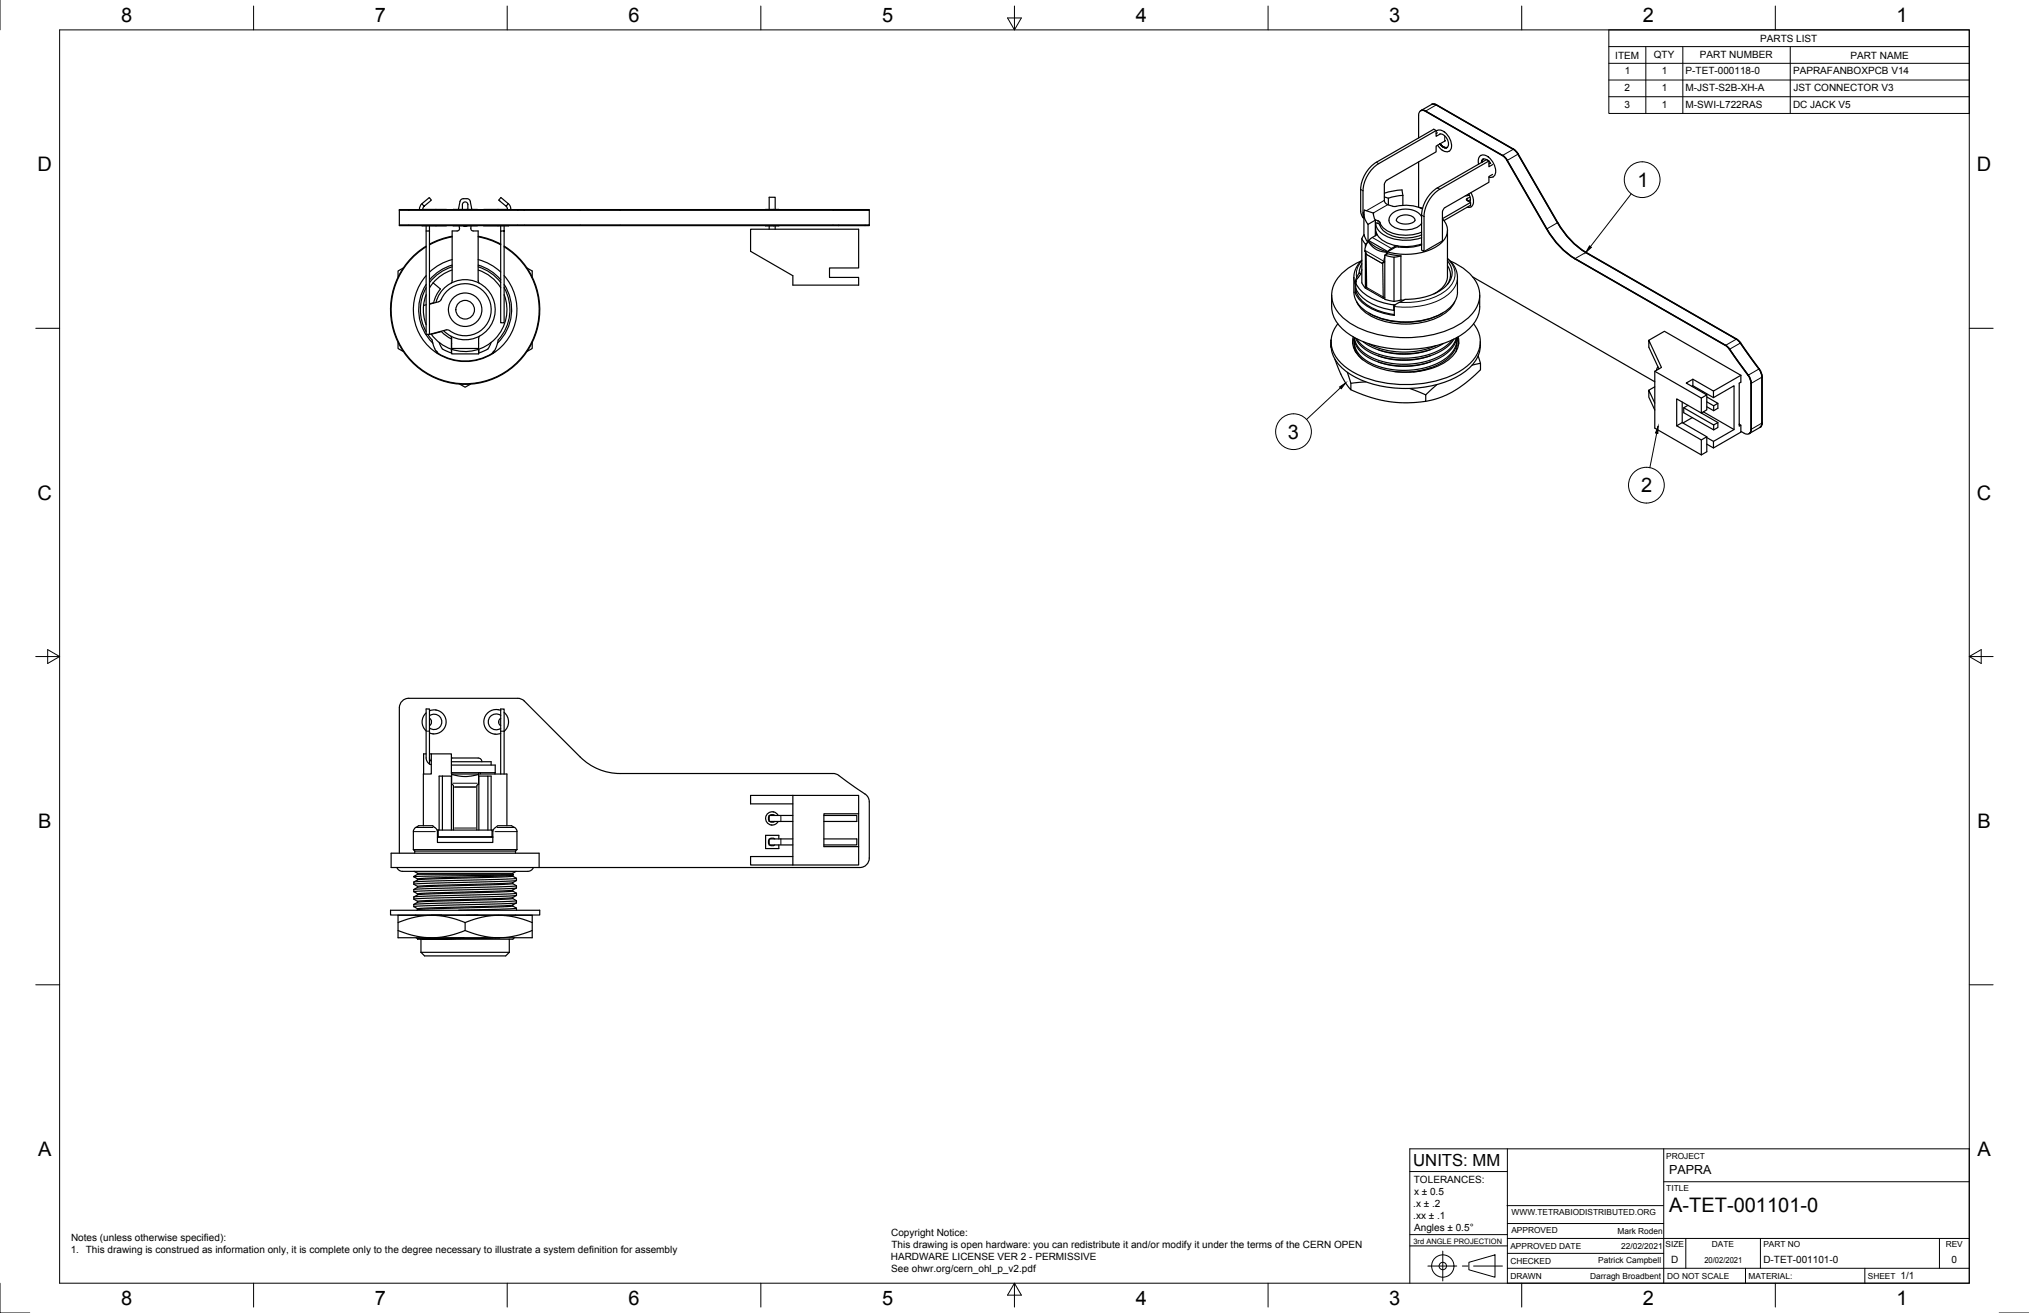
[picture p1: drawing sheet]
<svg xmlns="http://www.w3.org/2000/svg" width="864mm" height="559mm" viewBox="0 0 864 559" stroke-linecap="round" stroke-linejoin="round" font-family="sans-serif">
<!-- layer: Visible -->
<g fill="none" stroke="#000" stroke-width=".51">
<path d="M603.8 49v9.7M603.8 49a1.72 1.72 0 0 1 .8-1.8 1.72 1.72 0 0 1 2 .1l33.9 19.8 17.8 30.4a35.1 35.1 0 0 0 11.9 12.7l65.2 37.7 8.9 12.4 .8 1.8 .1 20.7a1.72 1.72 0 0 1-.8 1.8 1.72 1.72 0 0 1-2-.2l-1.4-.8M604.8 47.1l-.2 .1M604.8 47.1l.7-.2 1.3 .4M606.8 47.3l32.8 18.8M609.3 44.5l1.1-.2 .9 .4 33.5 19.3 1 1.2 17.1 29.6a35 35 0 0 0 12 12.6l65.2 37.8 8.9 12.4 .8 1.8 .1 20.7-.1 .9-.7 .9M609.3 44.5l.9-.3 1.2 .4 33.6 19.4 1 1.1 17.1 29.6a35 35 0 0 0 12 12.7l65.1 37.7 9 12.4 .8 2.4v20.6l-.8 1.3-4.6 2.7M609.3 44.5l-4.5 2.6M611.3 55.6l-24.5 14a14.8 14.8 0 0 0-6.7 11.6v11.4M611.3 55.9l1.2-.6 2.1 .8M611.7 55.5h.1M611.8 56.5l-.5 .4"/>
<path d="M612.7 57.1a3.9 3.9 0 0 1 3.2 5.6l-1.2 .2-1.9-1.6M613 57l-1.7 1v-2.4l-1-.6-24.5 14.1a14.7 14.7 0 0 0-6.7 11.5l.1 9.8 1 2.2M614.7 56l-.1 .1a7.9 7.9 0 0 1 3.2 5 2.39 2.39 0 0 1-.4 2.7 2.39 2.39 0 0 1-2.6 .6l-1.7-1.1-1.2-1.5M615.3 59.8l-.4 .3M603.8 68.9v19.3M612.9 61.2l1.5 1.4 1.5 .2-1.5-.1-1.5-1.5M613 61.2l1.5 1.4 1.4 .1M614.9 60.1l-3.6 2.1v2.4l-21.6 12.7-.5 1.3 .1 7.2 1.1 1.2 3.4 .9a18.1 18.1 0 0 1 11.7 1M616.8 64.4h.1M630.3 66.1v.1M630.7 69l.6-1.3-.7 1.4M631.2 67.8l-.7 1.4a1.53 1.53 0 0 1 1.1-1.6 1.53 1.53 0 0 1 1.7 .7"/>
<path d="M633.3 66.7a2.42 2.42 0 0 0-3.1-.5 2.42 2.42 0 0 0-1 2.9l.1 .8M633.3 66.7l.3 .1M633.6 66.9a7.2 7.2 0 0 1 2.6 7.7l-1.3 .9-1.2-.1M633.7 68.6l.8 1M633.7 68.5v2.5l1.6-.9M634.4 69.4l-.7 .4M635.3 74.2l-1.6 .9v2.5l-18.6 10.7M635.6 75.3h-.1M639.6 66.1l2 2.1M641.5 68.3l16.9 29.1M170 95.8l200 .2zM174 89.4h-4v6.4h200v-6.4h-15.4"/>
<path d="M174 89.4h180.6M174 89.4l-4-.2h200l-15.4 .2M179.6 86.7l3.1-2.6 .9 1.1-3.1 2.6zM179.6 86.7l-.8 1.1-.2 1.4M179.7 96.1h10.2M179.7 96v.1M180.5 87.8l-.5 1.4 9.9-.1M181.4 96.1v46.2h1.4v-44M182.8 96.1v2.2h-1.4M189.9 89.1v.1M189.9 96v.1M192.9 89.1h10.2"/>
<path d="M192.9 96.1h10.2M192.9 89.1v.1M192.9 96v.1M194.6 98.3h-2.2v21.1l-.3 1.1M195.4 96.1l.1 1.6-.9 .6M197.3 84.6h1.4M197.3 84.5l-.8 .3-.6 .6-.8 3.7M198.7 84.5l1.1 .5 .4 .8M198.8 96.1l-.6 .3-1-.3M199.1 87.1v2M199.2 87.1a1.17 1.17 0 0 0-1.2-1.2 1.17 1.17 0 0 0-1.2 1.2v2M200.2 85.8l.6 3.3"/>
<path d="M200.5 96.1l-.1 1.3 .5 .7 2.6 .2v21.1l.4 1.1M203.1 89.1v.1M203.1 96v.1M205.9 96.1h10.6M205.9 89.1v.1M205.9 96v.1M213.1 96.1v2.2M213.2 84.1l3.1 2.6-.9 1.1-3.1-2.6zM214.6 96.1v2.2h-1.5v39.1h1.5v-39.1M215.4 87.8l.5 1.4-10-.1M216.3 86.7l.9 1.1 .2 1.4M216.5 96v.1"/>
<path d="M319.5 97.6h46v16.4h-12.4v4.1h12.4v3.2h-28v-4l-18-10.3zM325.8 89.1h5.7M325.8 96.1h5.7M325.8 89.1v.1M325.8 96v.1M327.4 89.1v-5.2h2.5v5.2M327.4 96.1v1.5M329.9 96.1v1.5M331.5 89.1v.1M331.5 96v.1M580.1 90.5l.4 1M580.1 92.6l.4 .3"/>
<path d="M580.5 91v9.1M582.3 95.5v7M584.6 90.7l-3.9-1.3a6.5 6.5 0 0 0 1.6 6.1M584.6 90.7v.7M584.6 90.7l.1 1.5 .7 1.5M585.3 93.6l1.8 .6a8.9 8.9 0 0 0 8.1 5.7 17.9 17.9 0 0 0 9.9-1.1M585.4 94.7a2.6 2.6 0 0 1 2.5 2.4 14 14 0 0 0 13.5 3.9l3.7-1.1M585.4 93.7v6.6M585.4 93.7l-3.1 1.8M585.5 94.9v2.7M585.5 97.6l.5 2.1M585.5 94.8a7.8 7.8 0 0 0 6.5 6.5 21.1 21.1 0 0 0 13.1-.1"/>
<path d="M585.7 98.7l.3 1.1M586 99.8h.1M586 99.7l-3.4 2.7 8.1 4.7M586 99.7a11.7 11.7 0 0 0 8.7 4.9M589.2 83.8l1.7 .6v2.8M589.2 82.2l3.2-.8 4.4-.6 .3 2.4v4.2M594.3 93.7a4.4 4.4 0 0 1 6.2-1.9 1.79 1.79 0 0 1 1.7 2.1l-1.1 .9-2.8 .6-2.9-.6-1.1-1.1M597.1 83.2l-3.2 .3-3 .9M604.3 88.4l1.2 .3M604.5 88.4l1 .4M605.1 92.3a8.7 8.7 0 0 0-10.4-2.7 4.2 4.2 0 0 0-3.2 5.4 9.7 9.7 0 0 0 11.4 1.9l1.3-.9 .9-1M605.1 91.5a14.7 14.7 0 0 1 6.7-11.5l20.9-12.1 1 .6-20.9 12.1a14.7 14.7 0 0 0-6.7 11.5v14.9l-1-.6v-14.8"/>
<path d="M613.9 93.5l.3-.1a7 7 0 0 1-1.9 10.9 26.8 26.8 0 0 1-28.5-.4l-1.5-1.4M615.1 88.3l-.9 1.1-.3 .9v12.2l-7.8 4.5M616.1 98v19.5a9.2 9.2 0 0 1-5.8 7.6M625 83.1l-1.2 .2M625.1 82.5l.7 1.9-.2 1.6M625.3 83l-.3 .2M625.7 83.9l-1.6 .9 1.8 1.4v1.2l-11.3 6.5M625.9 85l-1.1 .5M625.9 86.2l-12 6.9M626 82a4.7 4.7 0 0 1 .1 6l-1.6 .2M626.2 88l-.1 .1M658.4 97.4a35 35 0 0 0 12 12.7l65.2 37.7 8.9 12.4 .7 1.8 .2 20.7-.1 .9-.7 .9"/>
<path d="M171.7 114l-1.1 .7a1.31 1.31 0 0 0-1.2 1.9v1.3M181.4 117.3a22 22 0 0 0 4.8 33.1M192.4 114.9a17.8 17.8 0 0 0-8 5.5M192.4 112.8a19.8 19.8 0 0 0-9.6 6.3M192.4 100.8l-4.9 1.3-4.7 2.1M192.4 100.5l-4.9 1.3-4.7 2.1M192.4 110.5a22 22 0 0 0-9.6 5.3M192.4 113.6a19.1 19.1 0 0 0-9.6 6.7M203.5 113.6a19.1 19.1 0 0 1 9.6 6.6M203.5 110.5a22 22 0 0 1 9.6 5.3M203.5 100.5l5 1.3 4.6 2.1M203.5 112.8a19.8 19.8 0 0 1 9.6 6.3"/>
<path d="M203.5 114.9a17.8 17.8 0 0 1 9.6 7.6M203.5 100.8l5 1.3 4.6 2.1M214.6 117.3a22 22 0 0 1-4.8 33.1M214.6 105a31.5 31.5 0 0 1 7.3 47.3 31.5 31.5 0 0 1-47.8 0 31.5 31.5 0 0 1 7.3-47.3M214.6 104.7a31.8 31.8 0 0 1 7.5 47.7 31.8 31.8 0 0 1-48.3 0 31.8 31.8 0 0 1 7.6-47.7M224.3 114l1.1 .7a1.31 1.31 0 0 1 1.1 1.9v1.3M577.1 119.5v.7M577.1 119.5l-.1 .9M578.5 116.2l-1.1 1.9-.6 2v4.5l.3-.8M578.5 116.2l.7 .4-2.1 2.9M579.3 111.1a19.5 19.5 0 0 0-12.3 12.3 13.3 13.3 0 0 0 6.7 13.5 47.8 47.8 0 0 0 37.4 5.2 27.2 27.2 0 0 0 17.1-10.7 11.8 11.8 0 0 0-3.1-15.3l-4.2-3.2-3.6-1.8M579.6 101.6v18.8l1.6 2.2"/>
<path d="M579.6 110.7l-2.1 2.8-1.1 2.8-.2 8M579.6 101.6l1-1.7 1.5 3.1M579.6 101.6l1.6 2.3M579.6 112.3l-.7 1.6-.4 2.3M579.7 114.8l-.4 1.7M580.9 107a6.5 6.5 0 0 1 1.4-4.3l.7 1a9 9 0 0 0 7.4 3.7v.6M580.9 107h.1M581 107l.5 .8 .2 14.5M581.2 103.9v1.2M581.2 107.1v15.5M581.9 103.5l-.7 .4M582.7 102.2l-.4 .3"/>
<path d="M589 111.6h.1M589 111.6l-.4 .1-.1 .5 .3 14.8M589.4 108.6l1.2-.6 5.7 .9M589.4 108.6v18.8l3.9 .9M589.4 109.3l-.4 2.3 .4-.2M589.4 108.6l3.9 .9M590.5 107.4l-.7 1M593.3 109.5v18.8l3-.6M594.7 104.6l-2.5 1.1-1.5 1.4M596.3 108.9v18.8M596.3 108.9l-3 .6M605.1 103.8a21.1 21.1 0 0 1-10.4 .8"/>
<path d="M605.1 104.2a26.9 26.9 0 0 1-11.1 1l-3.3 1.9M616.1 110l2.3 2.4 1.6 3.1 .3 2.3 .1 6.5a12.3 12.3 0 0 1-8.8 10.1 34 34 0 0 1-30.8-2.4l-1.2-.9a9.2 9.2 0 0 1-3.3-6.8M616.1 113.1a6.8 6.8 0 0 1-.1 8M616.1 111a7.6 7.6 0 0 1-2 11.9 26.9 26.9 0 0 1-16.1 4.5M626.7 117.8l77.6 44.7M180.3 130a17.8 17.8 0 0 0 1.1 8.2M181.4 125.4l-1.1 4.6M181.4 129.7l-1.1 .3M181.4 121.1a19.8 19.8 0 0 0 2.8 24.9M181.4 122.4a19.1 19.1 0 0 0 0 18.8M182.8 129.5l4.6-1.4a11.2 11.2 0 0 1 15.5-6.2 11.2 11.2 0 0 1 4.3 16.1 11.2 11.2 0 0 1-16.6 2.4h-.7M184.4 120.4l-1.6 2.1"/>
<path d="M184.4 120.4l3.1 2.6a13.7 13.7 0 0 0-2.9 5.8l-1.8 .5M185.6 128.7a12.8 12.8 0 0 1 17.7-8.5 12.8 12.8 0 0 1 5.1 19 12.8 12.8 0 0 1-19.6 1.5M214.6 122.4a19.5 19.5 0 0 1-2.6 22.6l-.2 1M214.6 121a19.8 19.8 0 0 1-2.8 25M214.6 125.4a17.8 17.8 0 0 1-8.1 22 17.8 17.8 0 0 1-22.9-5.1M566.8 125.6a17.2 17.2 0 0 0 1.6 10.7 29 29 0 0 0 19.9 11.5 48.2 48.2 0 0 0 33.9-5.4 15 15 0 0 0 7.6-11.8v-5M569.4 137.8a11.8 11.8 0 0 0 1.5 16.8 40.2 40.2 0 0 0 27.4 9.1 42.3 42.3 0 0 0 26.2-7.9 12.2 12.2 0 0 0 3.6-16.7l-.9-1.3M576.8 124.6a17.9 17.9 0 0 0 13.2 9l3.5 .6M577 120.4a6.5 6.5 0 0 0 2.7 6 25 25 0 0 0 13.5 5.7M577 120.4a17.8 17.8 0 0 0 12.9 8.7l3.3 .7v2.3M577.1 123v.8M577.1 123.8a15.1 15.1 0 0 0 11.2 9l5.2 1.1"/>
<path d="M577.4 128.4a18.2 18.2 0 0 0 13.8 8.8 31 31 0 0 0 25.1-4.9l1.7-1.9 1.2-2M581.7 122.3l-.5 .3M581.7 122.3l.1 .7 7 4 .6-.3M582.6 133.3l.5 .2M593.2 132.1h.2M593.9 129.7h-.7M596.3 127.7l1.2 .1M598 127.4l-4.4 2.6-.2 4.2M613.9 133.3a33.4 33.4 0 0 1-30.8 .2M169.4 145.7v1.3a1.31 1.31 0 0 0 1.2 2l1.1 .6M182.1 142.3l1.8 2.4M183.5 142.1l.1 .2"/>
<path d="M183.6 142.3l4.3-1.2 2.3 2 1.9 1.1v6l-.5-.2a5.5 5.5 0 0 1-4.5-3.8l-.2-.5M183.9 144.7l.3 1.3M184.2 146l2 4.5M186.2 150.4a22 22 0 0 0 23.6 0M189.9 140.4l-7.1 1.9M191.9 143.1l.3 1v4.2h11.5v-4.2M192.2 148.7v1.9h11.5v-1.9M203.8 148.6v1.6M204.1 143.1l-.4 1M209.1 145.7a5.1 5.1 0 0 1-4.1 4.1l-1.2 .4M210.5 149.2l-.6 .6a13.9 13.9 0 0 1-8.9 3.7 20.1 20.1 0 0 1-14.8-3.5l-.7-.8M211.8 146l-.7 2.1-1.3 2.4"/>
<path d="M226.5 145.7v1.3a1.31 1.31 0 0 1-1.1 2l-1.1 .6M566.4 144.8l.1 .1M566.5 145.4a14.6 14.6 0 0 0 7.7 13.6 49.4 49.4 0 0 0 42.9 2.8 20.4 20.4 0 0 0 12.6-11.8l.3-4.6M566.6 144.7v3.3M568.2 152.9l3.1 7.6 1.7 2.9 2 2.5v-2.8l-1.5-4.6M576 143.4a9.4 9.4 0 0 0 4.5 10 34.2 34.2 0 0 0 35.6 0 9.4 9.4 0 0 0 4.5-10M576.5 145.4a7.6 7.6 0 0 0 .5 4.5M576.5 145.7v1.6l.6 2.2 1 1.7 1.9 1.9M576.5 143.7a12.3 12.3 0 0 0 8.9 9.2l3.5 1.1 4.3 .8 3.4 .2 5-.2 3.9-.6 4.5-1.4 3.9-1.9 2.5-1.9a10.8 10.8 0 0 0 3.5-5.2M576.5 144.8a10 10 0 0 0 6.5 9.5l5.4 2.1 6.9 1.2 6.7-.2 6.3-1.4a16 16 0 0 0 11.6-9.7l.2-2.7 .8 2.6M577 143.9l1.2 2.1 1.4 1.5 4.6 3 6 1.9 6.4 .8 6.9-.5 6.5-1.7 3.1-1.5 2.4-1.5 1.9-1.8 1.5-1.9M577.5 144.2l1 1.5 2.3 2.1 4.7 2.5 5.4 1.5 6.4 .6 6.5-.5 5.7-1.5 5-2.5 3.6-3.2"/>
<path d="M580.1 145.4a32.2 32.2 0 0 0 26.7 4l4.3-1.5 3.3-1.7M582.4 146.2l6 2.5 3.2 .7 5.3 .4 7.3-.6 3.7-.8 3.4-1.3M608.9 156.6l-3.1 .9-4.1 .8M608.9 154l-4.7 1.3-6.2 .6-5.4-.3-5.9-1.5M608.9 151.4l-4.4 1.2-6.1 .7-6.2-.4-5.5-1.4M608.9 148.8l-5.4 1.4-5.8 .5-5.5-.4-5.5-1.4M620.1 143.7a14.4 14.4 0 0 1-10.4 10l-3.2 1-4 .7-7.3 .3-4-.5-3.8-.9-5.6-2.5a9.8 9.8 0 0 1-5.3-8.1l-.8 2.5M620.1 146.1l-.4 3.5M620.1 144.4a11.8 11.8 0 0 1-7.6 10.6 34.4 34.4 0 0 1-18.8 3.2M620.1 147v.2M629.1 151.4l1 3.2v2.8l-3.2 3-5.4 4.3-4.4 2.7-5.2 2.2-5.1 1.2M630.1 154.6l-3.6 .8"/>
<path d="M701.8 144.8l6.6-3.8 32.6 18.7M704.3 158l19.8 11.4v6.4l-10.4-6v11.4M705.7 156.1l-.6 1.4M706.1 157l-4.3-9.2v-3l5.4 11.6-2.9 1.6v24.2l19.8 11.4v-6.4l-10.4-6M741 159.7l-11.7 6.7-8.8-5-2.8 1.6 8.8 5.1-2.4 1.3M741 159.7v3l-.7 .4v18.3l.7-.4-.7-.4M195.7 163.5l1.1 .6a1.32 1.32 0 0 0 2.3 0l1.1-.6M581.3 162.5l-6.3 .6M600 165.3l6.8 2.7v2.8l-7.4 .6-8.5-.5-7.5-1.8-8.4-3.2M611.6 163.7l-4.8 4.3M704.3 171.6l-2.5-5.5v2.9l2.5 5.5M704.3 164.6l-2.5 1.5"/>
<path d="M716 171.1v8.8l-2.3 1.3M716 179.9l10.5 6M716.6 173.5l12.8 7.4M718.4 172.5l-1.8 1v2.1l12.8 7.4v-2.1M720.3 177.7l-4 2.3M720.5 161.4v2.8l-.4 .2M720.5 164.2l8.8 5M724.2 175.8l7 4v2.1l-1.8 1.1M724.8 166.6v.5M725 175.3l13.1 7.5M726.5 168.1v6.3l-2.4 1.4M726.5 168.9l4.7 2.8-1.8 1-2.9-1.7"/>
<path d="M729.3 166.4v2.8l8.8-5v18.6l-8.8 5.1v2.7M729.4 172.7v2.1M731.2 171.7v2.1l-1.8 1-2.9-1.7M731.2 179.8l-1.8 1.1M724.1 187.2l2.4-1.3v6.4l-2.4 1.3M726.5 186.2l2.8 1.7M741 181v2.9l-11.7 6.7-2.8-1.6M744.6 184.5l-.2 .1M170 301.2v61.9M170 301.2a4 4 0 0 1 4-4h46.3l1.6 .3 1.3 .9 23.8 23.8a24.1 24.1 0 0 0 16.9 7h90.7l1 .1 1.4 .7M181.4 301.7h1.4v23.4l-1-1.1-.4-1.5zM181.4 303.4a5.1 5.1 0 0 0 0 7.6"/>
<path d="M182.8 305.8l.7 .6 .1 1.1M182.8 304.6a3.3 3.3 0 0 1 4.4 .4 3.3 3.3 0 0 1 0 4.4 3.3 3.3 0 0 1-4.4 .4M182.8 302.5a5.1 5.1 0 0 1 7.1 4.7 5.1 5.1 0 0 1-7.1 4.7M183.6 307.5l-.1 .7-.7 .5M212.1 302a5.3 5.3 0 0 0-6.1 5.8 5.3 5.3 0 0 0 7.1 4.3M212.1 302l1 .3M213.1 305.8a1.69 1.69 0 0 0 0 2.9M213.1 304.5a3.4 3.4 0 0 0-5.3 2.7 3.4 3.4 0 0 0 5.3 2.8M214.6 303.2a5.3 5.3 0 0 1 0 8.1M214.6 311.2v-9.4h-1.5v27.6M214.6 311.2v18.2M181.4 320.8h-1.1v8.6"/>
<path d="M182.8 325.1l.8 .4M182.8 322.6l.8 1.3M182.8 320.8h.8M188.3 330.3h3.8v23M188.3 330.3h-1.4v23M188.3 330.3v23M192.1 324.2h16.9v1.4M192.1 325.6h18.7v3.2h-18.7M192.2 322.6h10.7a1.93 1.93 0 0 1 2.2 1.6M192.2 333.8v-4.2l5.8 .9 5.7-.9v4.2M192.2 328.8v.6M192.2 333.8h.1"/>
<path d="M192.3 333.8l.7 .7v18.8M203.7 333.8h.1M203.7 333.8l-.7 .5-.1 .7v18.3M203.7 328.8v.6M207.7 330.3h1.3v23M210.7 328.8v.6M337.5 338.5h28v7.8h-14.8v14h14.8v7.8h-28M337.5 338.5h-18v3.6h18M337.5 338.5v29.6M357 330l11.6 8.3 1 1.3 .4 1.7v23.9a4 4 0 0 1-4 4h-136.5M177 352.2l1.2-.8h6l1.4 1.3 .5 .8 .1 5h23.6v-5.1l2-2h5.9l1.3 .8M177 352.1l-1 1.4-.1 8.1"/>
<path d="M180.2 351.4v-22h3.4v-8.6h8.5v8.6h23.7v22M186 353.3h.5M186.2 356.3h23.6M186.5 353.3h22.9v2.8h-22.9zM186.5 356.1l-.3 .1M203.8 353.3v-23h3.9v23M209.4 353.3h.5M209.4 356.1l.4 .1M219 352.1l.9 1 .1 .8v7.7M327.4 357.3l-.4 1.2 .4 .9M327.4 347.3l-.4 1.2 .4 .9M329.7 357l-1.2-.3-.9 .3"/>
<path d="M329.7 347l-1.2-.3-.9 .3M329.7 359.6l-.8 .4-1.3-.4M329.7 349.6l-.8 .4-1.3-.4M331.2 347a2.83 2.83 0 0 0-4.9-.2 2.83 2.83 0 0 0 2.2 4.3M331.2 349.6l-1.1 1.2-1.6 .3M331.5 357v-1.5h-5.6v5.6h5.6v-1.5M337.5 357h-10.1v2.6h10.1M337.5 347h-10.1v2.6h10.1M350.7 357h14v2.6h-14M350.7 347h14v2.6h-14M365.5 346.3v14M166.5 363.1h63v6.1h-63z"/>
<path d="M175.9 361.6h44.1M175.9 361.6l.6 .6M176.1 373v.1M176.1 375.4v.9M176.1 378.6v.9M176.1 379.5l1.6 .9M176.1 373.1l1.6 1M176.3 370.8l1.4 .9M176.5 362.2h42.9M176.5 362.2v.9M176.7 373l-.6 .1M177.7 372.1h40.5"/>
<path d="M177.7 371.7h40.5M177.7 372.1l-1.6 .9M177.7 371.7v.4M177.7 377.2v.4M218.2 379.2l-38.2 1.4-2.2 .2-1.7 .9M218.2 376.1l-38.2 1.3-2.2 .2-1.7 1M218.2 372.9l-38.2 1.3-2.2 .2-1.7 1M218.2 372.1l.3 .2M218.2 371.7v.4M218.2 372.5v.4M218.2 375.7v.4M218.2 378.8v.4"/>
<path d="M218.2 379.2l1.6 1M218.2 376l1.6 1M218.2 372.9l1.6 .9M218.5 372.3l-42.4 .7M218.5 372.3l-1.2 .3-5.1 .3-31.1 .9-3.3 .2-.1 .5M219.4 362.2v.9M219.7 370.8l-1.5 .9M219.8 377.9l-1.6 1-1.8 .2-38.7 1.3M219.8 374.7l-1.6 1-1.8 .2-38.7 1.3M219.8 374.7l-43.7 1.6 1.6 1M219.8 377v.9l-2.4 .2-41.3 1.4M219.8 377l-43.7 1.6"/>
<path d="M219.8 373.8l-43.7 1.6M219.8 373.8v.9M220 361.6l-.6 .6M227 369.2a4.2 4.2 0 0 1-4.4 1.6h-44.5a23.1 23.1 0 0 1-8.2-.4l-1-1.2M337.5 364.5h-18v3.6h18M166.2 387.4h63.5v2h-63.5zM176.1 381.8v.9M176.1 385.8l1.6 1M176.1 382.7l1.6 .9M176.8 389.4l.2 .2M177.1 399.1l.6 .4M177.7 399.5v.2h1.2"/>
<path d="M177.7 380.4v.4M177.7 383.6v.4M177.7 386.8v.4M179.2 399.7v5.6M179.7 399.7h-.7M182.9 399.1l-5.2 .4M183.7 389.6l-6.7 .7-7.6 2.3M183.7 389.6l6.7 .7 7.6 2.3v3.4l-7.1 2.3-6.4 .8-7.1-.6-8-2.5M187.9 389.4l-4.3 .2M197.5 399.1l-18.6 .6M203.5 389.4l-5 .2M212.3 389.6h-42.9v9.5h57.1v-3.1"/>
<path d="M212.3 389.6l-6.8 .7-7.5 2.3M212.3 389.6l6.7 .7 7.5 2.3v3.4l-7.1 2.3-6.3 .8-7.1-.6-8-2.5M212.3 389.6h14.2v3M212.8 399.1l-33.1 .6h36.7a2.45 2.45 0 0 0 2.5-.6M216.8 399.7v5.6M218.2 385.6l-36.9 1.3-3.9 .5M218.2 382.4l-38.2 1.4-2.2 .2-1.7 .9M218.2 385.6l1.6 .9-24.6 .9M218.2 382.4l1.6 1-42 1.3-1.7 .2v.9M218.2 382v.4M218.2 385.2v.4M219.4 389.4l.2 .2"/>
<path d="M219.8 384.3l-1.7 .9-1.7 .2-38.7 1.4M219.8 381.1l-1.7 1-1.7 .1-38.7 1.4M219.8 381.1l-43.7 1.6M219.8 384.2l-43.7 1.6M219.8 380.2l-43.7 1.6M219.8 380.2v.9M219.8 383.3v.9M219.8 386.5v.9M179.2 405.3l1.5 1.5h34.5l1.6-1.5M179.2 405.3h37.6"/>
<circle cx="198" cy="131.8" r="4"/>
<circle cx="198" cy="131.8" r="7.1"/>
</g>
<!-- layer: Visible Narrow -->
<g fill="none" stroke="#000" stroke-width=".43">
<path d="M611.4 44.6l-4.8 2.7M614.9 57.8v2.3M585.8 69.1l1 .5M611.8 80l1 .6M644.2 63.5l-4.8 2.7M646.2 65.6l-4.8 2.7M579.1 80.6l1 .6M580.6 90.3l-.5 .2M586 99.6v.2M586.5 94v1.1M587.3 94.6v1.2M589.2 85.3l-7.6 4.4"/>
<path d="M590.7 87.1l-6.2 3.6M605.1 91.6l1 .5M624.5 84.4v1M663 94.7l-4.8 2.8M576.3 118.1l.5 2.7M579.7 111a8 8 0 0 0-2.3 7.1M580.9 106.6l8.1 4.6M581.5 108.2l7 4M584.1 101.1l8.1 4.6M589 111.6l-.5 .3M593.7 104.9v.5M595.2 104.7v.4"/>
<path d="M616.1 110.1a8.2 8.2 0 0 1-.9 13.8 29.6 29.6 0 0 1-19.5 4.7M620.4 118.1a12 12 0 0 1-8.3 9.9 35.2 35.2 0 0 1-18.6 2.4M675 107.4l-4.8 2.8M581.7 122.3l7 4.1M739.2 144.3l-4.9 2.7M740.9 145.9l-4.9 2.8M748.8 157l-4.8 2.7M750.1 180l-4.9 2.8M750.1 160.4l-4.9 2.8M181.4 311.2h1.3M213.2 311.2h1.3M192.8 333.3h10.3"/>
<path d="M193.5 334.9h9M204.5 328.9v.5M176 353.9h9.3M177 352.2h7.3M193.5 352.4h9M210.7 353.9h9.3M211.6 352.2h7.4M332.4 347.2v2.3M332.4 357.2v2.3"/>
</g>
<!-- layer: Border -->
<g fill="none" stroke="#000" stroke-width=".43">
<path d="M0 0v12.7M25.4 12.7h812.8v533.4h-812.8zM107.9 2.6v10.1M215.9 2.6v10.1M323.8 2.6v10.1M428.8 7.6h5.9l-2.9 5.1zM431.8 2.6v10.1M539.7 2.6v10.1M647.7 2.6v10.1M755.6 2.6v10.1M15.2 139.7h10.2M838.2 139.7h10.1"/>
<path d="M15.2 279.4h10.2M20.3 276.5l5.1 2.9-5.1 3zM838.2 279.4l5.1-2.9v5.9zM838.2 279.4h10.1M15.2 419.1h10.2M838.2 419.1h10.1M0 546.1v12.7h12.7M107.9 546.1v10.2M215.9 546.1v10.2M323.8 546.1v10.2M431.8 546.1l2.9 5.1h-5.9zM431.8 546.1v10.2"/>
<path d="M539.7 546.1v10.2M647.7 546.1v10.2M755.6 546.1v10.2M850.9 558.8h12.7"/>
</g>
<!-- layer: Titleblock -->
<g fill="none" stroke="#000" stroke-width=".43">
<path d="M600.1 498.6h41.5M641.6 488.9v57.2h196.6v-57.2h-238.1v57.2M708.1 488.9v57.2M641.4 513.1h66.6M708.1 502.9h130.1M600.1 530.2h41.5M600.1 525.4h41.5M607.7 538.8h12.3M614.1 532.5v12.7M622.4 538.8h2.4M625.2 537.2l11.1-3.1v9.5l-11.1-3.2zM627.2 538.8h12.3"/>
<path d="M641.6 539.8h196.6M641.6 533.4h66.5M641.6 527.1h196.6M641.6 520.7h66.5M717.5 527.1v12.7M742.9 539.8v6.3M749.3 527.1v12.7M793.7 539.8v6.3M825.5 527.1v12.7"/>
<circle cx="614.1" cy="538.8" r="4.8"/>
<circle cx="614.1" cy="538.8" r="1.58"/>
</g>
<!-- layer: BOM -->
<g fill="none" stroke="#000" stroke-width=".43">
<path d="M684.8 12.7h153.4v35.6h-153.4zM684.8 19.8h153.4M700.5 19.8v28.5M716.3 19.8v28.5M762 19.8v28.5M684.8 26.9h153.4M684.8 34.1h153.4M684.8 41.2h153.4M694.3 82.5l-17.4 22.5M570.5 165.1l-14.4 13.4M705.1 184.4l-2.9 14.6"/>
<circle cx="699" cy="76.5" r="7.6"/>
<circle cx="550.6" cy="183.7" r="7.6"/>
<circle cx="700.8" cy="206.5" r="7.6"/>
</g>
<path d="M676.5 104.6l.8 .7-2.3 2.1zM570.2 164.7l2.5-1.7-1.8 2.4zM705.7 181.4l-.1 3.1-1-.2z" fill="#000" stroke="#000" stroke-width=".43"/>
<g font-size="8.5">
<text x="51.6" y="9.4">8</text>
<text x="159.5" y="9.4">7</text>
<text x="267.5" y="9.4">6</text>
<text x="375.4" y="9.3">5</text>
<text x="483.4" y="9.4">4</text>
<text x="591.3" y="9.4">3</text>
<text x="699.3" y="9.4">2</text>
<text x="807.2" y="9.4">1</text>
<text x="16" y="72.9">D</text>
<text x="841.4" y="72.9">D</text>
<text x="696.9" y="79.5">1</text>
<text x="548.2" y="186.7">3</text>
<text x="698.5" y="209.6">2</text>
<text x="16" y="212.6">C</text>
<text x="841.4" y="212.6">C</text>
<text x="16.2" y="352.3">B</text>
<text x="841.7" y="352.3">B</text>
<text x="16.2" y="492">A</text>
<text x="841.7" y="492">A</text>
<text x="710.5" y="515.8">A-TET-001101-0</text>
<text x="51.6" y="555.5">8</text>
<text x="159.5" y="555.5">7</text>
<text x="267.5" y="555.5">6</text>
<text x="375.4" y="555.4">5</text>
<text x="483.4" y="555.5">4</text>
<text x="591.3" y="555.5">3</text>
<text x="699.3" y="555.5">2</text>
<text x="807.2" y="555.5">1</text>
</g>
<text font-size="7.1" x="601.5" y="496">UNITS: MM</text>
<text font-size="5.3" x="710.5" y="499.5">PAPRA</text>
<g font-size="4.3">
<text x="749.2" y="17.8">PARTS LIST</text>
<text x="687.5" y="24.9">ITEM</text>
<text x="703.9" y="24.8">QTY</text>
<text x="723.5" y="24.9">PART NUMBER</text>
<text x="787.6" y="24.9">PART NAME</text>
<text x="691.6" y="31.5">1</text>
<text x="707.3" y="31.5">1</text>
<text x="717.4" y="31.5">P-TET-000118-0</text>
<text x="763.2" y="31.6">PAPRAFANBOXPCB V14</text>
<text x="691.5" y="38.7">2</text>
<text x="707.3" y="38.7">1</text>
<text x="717.5" y="38.7">M-JST-S2B-XH-A</text>
<text x="763.4" y="38.7">JST CONNECTOR V3</text>
<text x="691.5" y="45.8">3</text>
<text x="707.3" y="45.8">1</text>
<text x="717.5" y="45.8">M-SWI-L722RAS</text>
<text x="763.2" y="45.8">DC JACK V5</text>
<text x="601.8" y="503.6">TOLERANCES:</text>
<text x="601.9" y="508.7">x ± 0.5</text>
<text x="601.5" y="513.8">.x ± .2</text>
<text x="601.5" y="518.9">.xx ± .1</text>
<text x="379.3" y="526">Copyright Notice:</text>
<text x="601.9" y="524">Angles ± 0.5°</text>
<text x="30.1" y="533.4">1. This drawing is construed as information only, it is complete only to the degree necessary to illustrate a system definition for assembly</text>
<text x="30.2" y="528.3">Notes (unless otherwise specified):</text>
<text x="379.4" y="531.1">This drawing is open hardware: you can redistribute it and/or modify it under the terms of the CERN OPEN</text>
<text x="379.2" y="536.2">HARDWARE LICENSE VER 2 - PERMISSIVE</text>
<text x="711.3" y="537.6">D</text>
<text x="750.5" y="537.6">D-TET-001101-0</text>
<text x="830.6" y="537.6">0</text>
<text x="379.3" y="541.4">See ohwr.org/cern_ohl_p_v2.pdf</text>
<text x="809" y="544.5">1/1</text>
</g>
<g font-size="3.5">
<text x="709.2" y="493.1">PROJECT</text>
<text x="709.2" y="506.8">TITLE</text>
<text x="643.4" y="517.2">WWW.TETRABIODISTRIBUTED.ORG</text>
<text x="643.3" y="524.8">APPROVED</text>
<text x="688.4" y="525">Mark Roden</text>
<text x="642.9" y="531.5">APPROVED DATE</text>
<text x="690" y="531.4">22/02/2021</text>
<text x="708.9" y="530.9">SIZE</text>
<text x="728.7" y="530.9">DATE</text>
<text x="750.5" y="530.9">PART NO</text>
<text x="828.2" y="530.9">REV</text>
<text x="642.9" y="537.9">CHECKED</text>
<text x="680.3" y="537.7">Patrick Campbell</text>
<text x="725.4" y="537.5">20/02/2021</text>
<text x="642.9" y="544.2">DRAWN</text>
<text x="676.8" y="544.3">Darragh Broadbent</text>
<text x="709.6" y="544.2">DO NOT SCALE</text>
<text x="744.2" y="544.2">MATERIAL:</text>
<text x="795" y="544.2">SHEET</text>
</g>
<text font-size="3.2" x="601.6" y="529.2">3rd ANGLE PROJECTION</text>
</svg>
